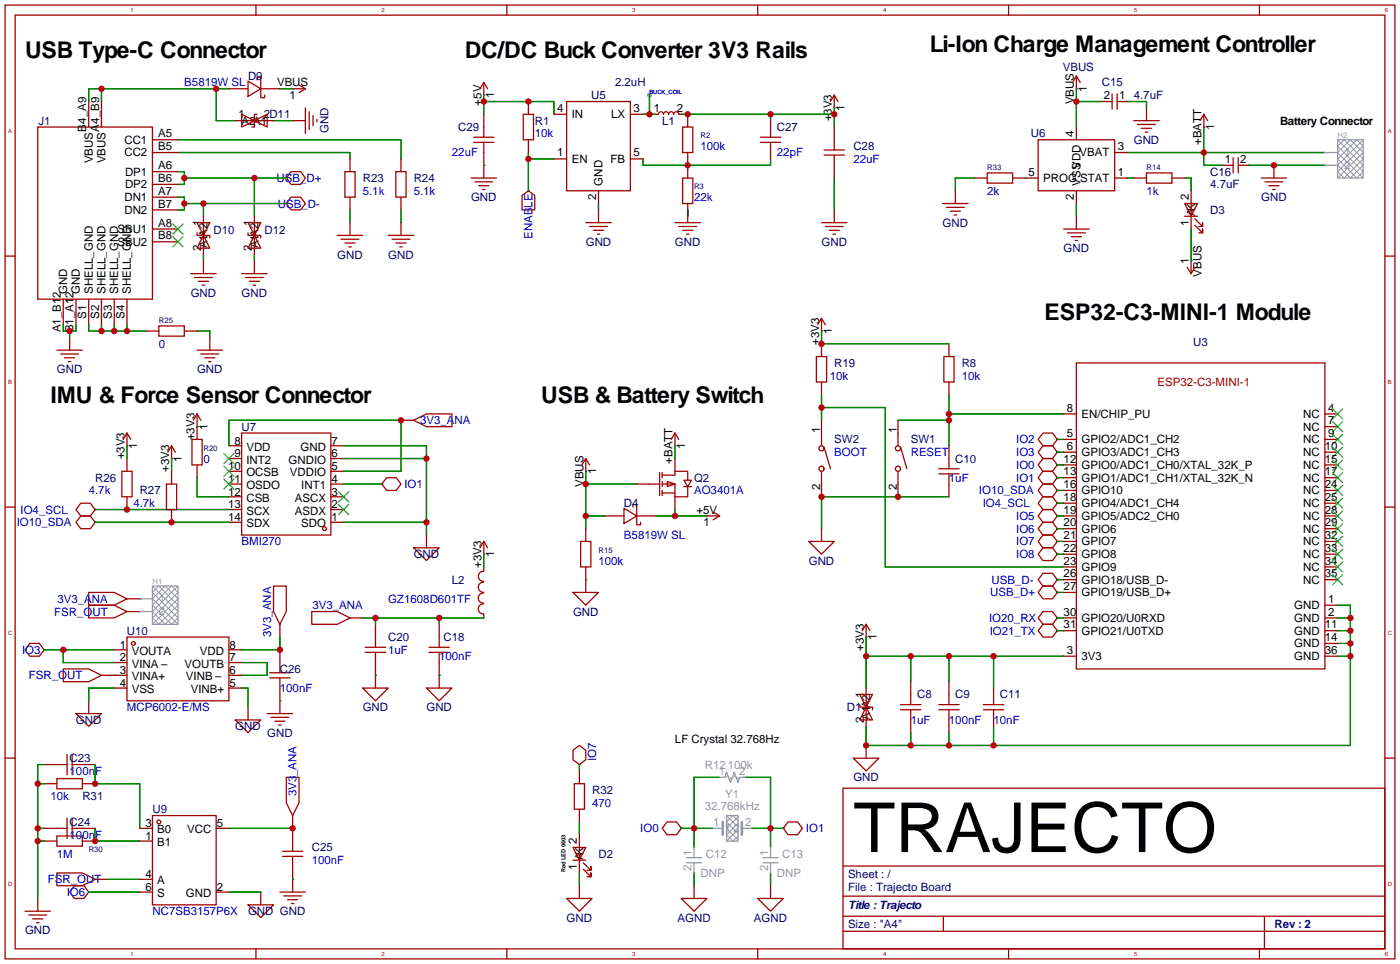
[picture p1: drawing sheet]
<svg xmlns="http://www.w3.org/2000/svg" width="279mm" height="192mm" viewBox="0 0 279 192" stroke-linecap="round" stroke-linejoin="round" font-family="sans-serif">
<circle cx="129.4" cy="19" r=".51" fill="#999"/>
<g fill="none" stroke="#a10000" stroke-width=".25">
<path d="M1 1h277v190h-277zM3 3h273v186h-273zM45.6 17.7h3.8M49.4 16.2l2.6 1.5-2.6 1.5zM51 1v2M51.2 15.9v-.5h.8v4.1h.7v-.5M52 17.7h3.8M58.3 17.7h.1M58.3 17.7h2.6M59.6 16.9l1.3 .8M60.9 17.7l-1.3 .7M96.4 19h.1"/>
<path d="M96.4 16.4l-.7 1.3M96.4 16.4l.8 1.3M96.4 16.4v2.6M101 1v2M151 1v2M166.3 19l-.8 1.2M166.3 19l.7 1.2M166.3 19v2.5M201 1v2M214.5 17.7h.1M214.5 15.1l-.7 1.3M214.5 15.1l.8 1.3"/>
<path d="M214.5 15.1v2.6M221.6 18.7v3M222.7 18.7v3M251 1v2M7.5 25.3h22.9v34.3h-22.9zM17.7 20.2v5.1M20.2 20.2v5.1M30.4 27.8h5.1M30.4 30.4h5.1M30.4 34.2h5.1M30.4 36.7h5.1M30.4 39.3h5.1"/>
<path d="M46.9 24h7.6M48.2 22.8v2.5l5-2.5v2.5zM51.2 22.8h-.5v2.5h-.5M57.1 35.5h.1M58 39.3h1.9l1 1.2-1 1.3h-1.9l-.9-1.3zM58 34.2h1.9l1 1.3-1 1.2h-1.9l-.9-1.2zM58.3 24h2.6M60.9 21.5v5.1M61.6 22.3v3.5M62.4 23v2.1M63.2 23.8v.5M68.7 34.2h2.1v5.1h-2.1z"/>
<path d="M69.8 31.7v2.5M69.8 39.3v2.5M78.9 34.2h2v5.1h-2zM79.9 31.7v2.5M79.9 39.3v2.5M93.9 35.5h5.1M94.4 28.4h4.1M94.4 27.3h4.1M94.6 36.2h3.6M95.4 37h2M96.2 37.8h.5M96.4 22.8v4.5"/>
<path d="M96.4 28.4v7.1M104 39l1.3-1 1.3 1v2.8h-2.6zM104.3 22.8h2v5h-2zM105.3 38h.1M105.3 20.2v2.6M105.3 27.8v2.6M110.4 22.8h2.5M110.4 31.7h2.5M112.9 20.2h12.7v17.8h-12.7zM119.3 38v2.5M125.6 22.8h2.6M125.6 31.7h2.6"/>
<path d="M130.7 22.8h.5a.51 .51 0 0 1 .5-.5 .51 .51 0 0 1 .5 .5 .51 .51 0 0 1 .5-.5 .51 .51 0 0 1 .6 .5 .51 .51 0 0 1 .5-.5 .51 .51 0 0 1 .5 .5 .51 .51 0 0 1 .5-.5 .51 .51 0 0 1 .5 .5h.5M136 35.5h2.1v5h-2.1zM136 25.3h2.1v5.1h-2.1zM137.1 22.8v2.5M137.1 30.4v5.1M151.5 28.4h4.1M151.5 27.3h4.1M153.6 24v3.3M153.6 28.4v3.3M164.2 30.9h4.1M164.2 29.9h4.1M166.3 21.5h.1"/>
<path d="M166.3 25.3v4.6M166.3 30.9v4.6M190.4 38v2.5M194.2 35.5h2.6M196.8 34.4h5v2.1h-5zM201.8 35.5h5.1M206.9 27.8h15.3v10.2h-15.3zM214.5 25.3v2.5M214.5 38v2.5M219.6 20.2h2M222.2 35.5h2.5M222.2 30.4h2.5"/>
<path d="M222.7 20.2h2M226 35.5h2.5M226 24h5M226.7 24.8h3.6M227.5 25.6h2M228.3 26.3h.5M228.5 34.4h5.1v2.1h-5.1zM228.5 21.5v2.5M233.6 35.5h2.5M237.4 38v7.6M239.9 25.3h.1M239.9 22.8l-.7 1.2"/>
<path d="M239.9 22.8l.8 1.2M239.9 22.8v2.5M243.7 32.9h2.1M245.8 31.4v3M246.8 32.9h2M246.8 31.4v3M251.4 35.5h5M252.1 36.2h3.6M252.9 37h2M253.7 37.8h.5M253.9 32.9v2.6M1 51h2"/>
<path d="M12.6 59.6v5.1M15.1 59.6v5.1M17.7 59.6v5.1M20.2 59.6v5.1M22.8 59.6v5.1M25.3 59.6v5.1M30.4 45.6h5.1M30.4 41.8h5.1M30.4 48.2h5.1M38 54.5h5.1M38.8 55.3h3.5M39.3 44.4l2.5 5h-2.5l2.5-5z"/>
<path d="M39.3 46.4v.5h2.5v.5M39.5 56h2.1M40.3 56.8h.5M40.5 43.1v7.6M40.5 52v2.5M48.2 54.5h5M48.9 55.3h3.6M49.4 44.4l2.6 5h-2.6l2.6-5zM49.4 46.4v.5h2.6v.5M49.7 56h2M50.5 56.8h.5M50.7 43.1v7.6"/>
<path d="M50.7 52v2.5M57.1 40.5h.1M67.2 46.9h5.1M68 47.7h3.5M68.7 48.4h2.1M69.5 49.2h.5M69.8 44.4v2.5M77.4 46.9h5.1M78.1 47.7h3.6M78.9 48.4h2M79.7 49.2h.5M79.9 44.4v2.5"/>
<path d="M116.7 44.4h5.1M117.5 45.1h3.6M118.3 45.9h2M119 46.6h.5M119.3 41.8v2.6M134.5 44.4h5.1M135.3 45.1h3.5M136.1 45.9h2M136.8 46.6h.5M137.1 40.5v3.9M163.7 44.4h5.1M164.5 45.1h3.6"/>
<path d="M165.3 45.9h2M166 46.6h.5M166.3 41.8v2.6M187.9 40.5h5M188.6 41.3h3.6M189.4 42.1h2M190.2 42.8h.5M212 45.6h5.1M212.8 46.4h3.5M213.5 47.1h2.1M214.3 47.9h.5M214.5 43.1v2.5"/>
<path d="M236.1 40.5h2.6l-1.3 2.6zM236.1 43.1h2.6M236.6 53.2l.8 1.3M237.4 52h.1M237.4 52v2.5M238.2 44.9l1.5 1.5v-.8v.8h-.8M238.2 43.6l1.5 1.5v-.7v.7h-.8M238.2 53.2l-.8 1.3M276 51h2M11.3 69.8h5.1M12.1 70.5h3.6M12.9 71.3h2"/>
<path d="M13.6 72h.5M13.9 67.2v2.6M29.1 65.9h2.6M31.7 64.9h5v2.1h-5zM36.7 65.9h2.6M39.3 69.8h5.1M40 70.5h3.6M40.8 71.3h2M41.6 72h.5M41.8 67.2v2.6M162.7 71h2.1v5.1h-2.1zM163.7 65.9h.1"/>
<path d="M163.7 63.4l-.7 1.3M163.7 63.4l.8 1.3M163.7 63.4v2.5M163.7 68.5v2.5M163.7 76.1v2.5M188.1 71h2.1v5.1h-2.1zM189.1 68.5v2.5M189.1 76.1v2.5M214.5 72.3h49.6v61h-49.6zM24.3 93.9h2v5.1h-2zM25.3 88.8h.1M25.3 86.3l-.8 1.2"/>
<path d="M25.3 86.3l.8 1.2M25.3 86.3v2.5M25.3 91.3v2.6M25.3 99v2.5M33.2 96.4h2v5.1h-2zM34.2 91.3h.1M34.2 88.8l-.8 1.3M34.2 88.8l.8 1.3M34.2 88.8v2.5M34.2 93.9v2.5M38.3 87.5h2v5.1h-2zM39.3 85h.1"/>
<path d="M39.3 82.5l-.8 1.2M39.3 82.5l.7 1.2M39.3 82.5v5M39.3 92.6v2.6M45.6 99h2.6M45.6 96.4h2.6M45.6 93.9h2.6M45.6 91.3h2.6M45.6 88.8h2.6M48.2 86.3h17.7v20.3h-17.7zM65.9 99h2.6M65.9 96.4h2.6"/>
<path d="M65.9 93.9h2.6M65.9 91.3h2.6M65.9 88.8h2.6M76.1 96.4h.1M77.1 95.2h1.9l.9 1.2-.9 1.3h-1.9l-1-1.3zM79.9 83.7h2.6M82.5 83.7l2.5-1.2h5.1v2.5h-5.1zM116.7 93.9h.1M116.7 91.3l-.7 1.3M116.7 91.3l.8 1.3M116.7 91.3v2.6M126.9 96.4h4.6"/>
<path d="M131.5 94.1v4.6M132 94.6h2.5v-.7h2.6v1.8M132 96.4h2.5v2.6M132 98.2h2.5M132 94.1v1.1M132 95.9v1M132 97.7v1M133 95.9l1.5 .5-1.5 .5zM134.5 88.8h.1M134.5 86.3l-.7 1.2M134.5 86.3l.8 1.2M134.5 86.3v2.5"/>
<path d="M134.5 91.3v2.6M134.5 99v2.5M136.3 95.7h1.5l-.7 1.2zM136.3 96.9h1.5M137.1 96.9v2.1h-2.6M163.7 83.7v5.1M163.7 93.9v5.1M164.2 89.1l1.3 4.3M179 83.7v5.1M179 93.9v5.1M179.5 89.1l1.3 4.3M187.1 94.4h4.1"/>
<path d="M187.1 93.4h4.1M189.1 88.8v4.6M189.1 94.4v4.6M207.9 99h1.9l.9 1.2-.9 1.3h-1.9l-1-1.3zM207.9 86.3h1.9l.9 1.2-.9 1.3h-1.9l-1-1.3zM207.9 91.3h1.9l.9 1.3-.9 1.3h-1.9l-1-1.3zM207.9 88.8h1.9l.9 1.3-.9 1.2h-1.9l-1-1.2zM207.9 96.4h1.9l.9 1.3-.9 1.3h-1.9l-1-1.3zM207.9 93.9h1.9l.9 1.3-.9 1.2h-1.9l-1-1.2zM210.7 87.5h.1M210.7 92.6h.1M210.7 90.1h.1"/>
<path d="M210.7 97.7h.1M210.7 95.2h.1M212 82.5h2.5M212 87.5h2.5M212 90.1h2.5M212 92.6h2.5M212 95.2h2.5M212 97.7h2.5M264.1 82.5h2.5M264.1 87.5h2.5M264.1 90.1h2.5M264.1 92.6h2.5"/>
<path d="M264.1 95.2h2.5M264.1 97.7h2.5M264.1 85h2.5M1 101h2M16.1 102.8h1.9l1 1.2-1 1.3h-1.9l-1-1.3zM16.1 100.2h1.9l1 1.3-1 1.3h-1.9l-1-1.3zM17.7 118h5.1l2.5 1.3-2.5 1.3h-5.1zM19 104h.1M19 101.5h.1M25.3 119.3h2.5M34.2 101.5v2.5M45.6 104h2.6"/>
<path d="M45.6 101.5h2.6M54.5 116.7h2.6v5.1l-1.3 2.6-1.3-2.6zM65.9 104h2.6M65.9 101.5h2.6M82.5 109.1h5l-2.5 2.6zM85 106.6v2.5M96.4 118.1a1.01 1.01 0 0 0-1.1 1 1.01 1.01 0 0 0 1.1 1M96.4 116a1.01 1.01 0 0 0-1.1 1 1.01 1.01 0 0 0 1.1 1M96.4 113.8a1.01 1.01 0 0 0-1.1 1 1.01 1.01 0 0 0 1.1 1M96.4 110.4h.1M96.4 107.9v2.5M96.4 112.9v.8"/>
<path d="M96.4 107.9l-.7 1.2M96.4 107.9l.8 1.2M114.2 118h5.1l-2.6 2.6zM115.7 107.9h2.1v5h-2.1zM116.7 105.3v2.6M116.7 112.9v5.1M120.6 102.8h3.8M124.4 101.3l2.5 1.5-2.5 1.5zM126.1 101v-.5h.8v4.1h.8v-.6M126.9 102.8h3.8M140.9 102.8h.1M140.9 102.8h2.5"/>
<path d="M142.1 102l1.3 .8M143.4 102.8l-1.3 .7M161.2 107.9h5.1l-2.6 2.5zM163.7 105.3v2.6M207.9 109.1h1.9l.9 1.3-.9 1.3h-1.9l-1-1.3zM207.9 114.2h1.9l.9 1.3-.9 1.2h-1.9l-1-1.2zM207.9 101.5h1.9l.9 1.3-.9 1.2h-1.9l-1-1.2zM207.9 106.6h1.9l.9 1.3-.9 1.2h-1.9l-1-1.2zM207.9 104h1.9l.9 1.3-.9 1.3h-1.9l-1-1.3zM207.9 116.7h1.9l.9 1.3-.9 1.3h-1.9l-1-1.3zM210.7 110.4h.1M210.7 115.5h.1"/>
<path d="M210.7 102.8h.1M210.7 107.9h.1M210.7 105.3h.1M210.7 118h.1M210.7 100.2h.1M212 102.8h2.5M212 100.2h2.5M212 105.3h2.5M212 107.9h2.5M212 110.4h2.5M212 112.9h2.5M212 115.5h2.5"/>
<path d="M212 118h2.5M264.1 102.8h2.5M264.1 100.2h2.5M264.1 105.3h2.5M264.1 107.9h2.5M264.1 110.4h2.5M264.1 112.9h2.5M264.1 115.5h2.5M276 101h2M5.9 128.2h1.9l1 1.2-1 1.3h-1.9l-.9-1.3zM8.8 129.4h.1M12.6 133.3h5.1l2.5 1.2-2.5 1.3h-5.1z"/>
<path d="M17.7 120.6h5.1l2.5 1.2-2.5 1.3h-5.1zM17.7 139.6v2.5M20.2 134.5h5.1M22.8 129.4h2.5M22.8 132h2.5M22.8 137.1h2.5M25.3 126.9h20.3v12.7h-20.3zM25.3 121.8h2.5M45.6 134.5h2.6M45.6 129.4h2.6M45.6 132h2.6M45.6 137.1h2.6"/>
<path d="M53.8 135h4M53.8 134h4M55.8 124.4v2.5M55.8 129.4v4.6M55.8 135v7.1M62.1 121.8h5.1l2.6 1.3-2.6 1.3h-5.1zM69.8 123.1h2.5M72.3 137.1h5.1l-2.6 2.5zM72.8 128.9h4.1M72.8 130h4.1M74.8 124.4v4.5M74.8 130v7.1"/>
<path d="M85 137.1h5.1l-2.6 2.5zM85.5 128.9h4.1M85.5 130h4.1M87.5 124.4v4.5M87.5 130v7.1M96.4 120.3a1.01 1.01 0 0 0-1.1 1 1.01 1.01 0 0 0 1.1 1v.8M171.4 138.3l2.5 5.1h-2.5l2.5-5.1zM172.6 126.9h.1M172.6 124.4l-.7 1.2M172.6 124.4l.8 1.2M172.6 124.4v2.5M172.6 137.1v7.6"/>
<path d="M181.5 135.8v4.6M189.1 135.8v4.6M198 137.1v3.3M207.9 121.8h1.9l.9 1.3-.9 1.3h-1.9l-1-1.3zM207.9 124.4h1.9l.9 1.2-.9 1.3h-1.9l-1-1.3zM210.7 123.1h.1M210.7 125.6h.1M212 123.1h2.5M212 125.6h2.5M212 130.7h2.5M264.1 123.1h2.5M264.1 125.6h2.5"/>
<path d="M264.1 130.7h2.5M264.1 120.6h2.5M264.1 128.2h2.5M1 151h2M8.8 152.3h4.6M8.8 156.1h2.5M11.3 155.1h5.1v2h-5.1zM13.4 150.3v4M14.4 152.3h4.6M14.4 150.3v4M15.1 142.1h5.1l-2.5 2.6zM16.4 156.1h2.6"/>
<path d="M46.9 143.4h5.1l-2.6 2.6zM49.4 140.9v2.5M53.2 142.1h5.1M54 142.9h3.6M54.8 143.7h2M55.5 144.4h.5M57.1 154.8h2.5v5.1l-1.3 2.6-1.2-2.6zM114.2 149.4l1.3-.9 1.2 .9v2l-1.2 .9-1.3-.9zM114.5 156.1h2v5.1h-2zM115.5 152.3h.1M115.5 153.6v2.5M168 157h108v32h-108z"/>
<path d="M170.1 151h5.1l-2.6 2.6zM171.4 140.4v.5h2.5v.5M172.6 148.5v2.5M179.5 140.4h4M179.5 141.4h4M181.5 141.4v4.6M187.1 140.4h4.1M187.1 141.4h4.1M189.1 141.4v4.6M196 140.4h4.1M196 141.4h4.1M198 141.4v3.3"/>
<path d="M276 151h2M7.5 179v2.5M8.8 167.5h2.5M8.8 165h4.6M11.3 166.5h5.1v2.1h-5.1zM11.3 173.9h5.1l2.6 1.3-2.6 1.2h-5.1zM13.4 163v4M14.4 163v4M14.4 165h4.6M14.8 176.4h1.9l1 1.3-1 1.3h-1.9l-.9-1.3zM16.4 167.5h2.6M17.7 177.7h.1"/>
<path d="M19 175.2h2.5M27.8 167.5h2.6M27.8 175.2h2.6M27.8 165h2.6M27.8 177.7h2.6M30.4 162.5h12.7v17.7h-12.7zM43.1 165h2.5M43.1 177.7h2.5M52 177.7v2.5M55.8 177.7h5.1M56.3 170.6h4.1M56.3 169.6h4.1"/>
<path d="M56.5 178.5h3.6M57.3 179.2h2M58.1 180h.5M58.3 162.5v7.1M58.3 170.6v7.1M112.9 179h5.1l-2.5 2.5zM114.2 168.8h2.5l-1.2 2.6zM114.2 171.4h2.5M115.5 161.2v2.5M115.5 166.3v7.6M115.5 176.4v2.6M116.2 173.1l1.6 1.6v-.8v.8h-.8"/>
<path d="M116.2 171.9l1.6 1.5v-.8v.8h-.8M132.9 163.7h1.9l1 1.3-1 1.3h-1.9l-.9-1.3zM135.8 165h.1M135.8 179h5.1l-2.6 2.5zM138.3 176.4v2.6M151 179h5.1l-2.5 2.5zM153.6 176.4v2.6M156.1 165h.1M157.1 163.7h1.9l.9 1.3-.9 1.3h-1.9l-1-1.3zM168 178.5h108M168 172.5h108M5 181.5h5.1"/>
<path d="M5.7 182.3h3.6M6.5 183h2M7.3 183.8h.5M49.4 180.2h5.1l-2.5 2.6zM51 189v2M101 189v2M151 189v2M168 185.5h108M168 182.5h108M188 182.5v3M201 189v2M251 189v2"/>
<path d="M252 182.5v6.5"/>
<circle cx="163.7" cy="93.4" r=".51"/>
<circle cx="163.7" cy="89.3" r=".51"/>
<circle cx="179" cy="93.4" r=".51"/>
<circle cx="179" cy="89.3" r=".51"/>
<circle cx="64.7" cy="105.3" r=".38"/>
<circle cx="26.6" cy="128.2" r=".38"/>
<circle cx="31.7" cy="163.7" r=".38"/>
</g>
<g fill="none" stroke="#008700" stroke-width=".25">
<path d="M20.2 17.7v2.5M43.1 17.7v6.3h3.8M45.6 17.7h-27.9v2.5M55.8 17.7h2.5M96.4 19v3.8M129.4 19v3.8M214.5 17.7v7.6M35.5 30.4h34.3v1.3M35.5 27.8h44.4v3.9M35.5 34.2h1.2v2.5h-1.2M35.5 39.3h1.2v2.5h-1.2M36.7 35.5h20.4"/>
<path d="M50.7 35.5v7.6M54.5 24h3.8M96.4 32.9h.1M96.4 20.2h14v2.6M105.3 31.7h5.1M105.3 30.4v7.6M128.2 22.8h2.5M128.2 31.7v1.2h25.4v-1.2M135.8 22.8h30.5M153.6 22.8v1.2M166.3 21.5v3.8M166.3 35.5v6.3"/>
<path d="M194.2 35.5h-3.8v2.5M204.4 35.5h.1M214.5 20.2h5.1M224.7 20.2h3.8v1.3M224.7 35.5h1.3M224.7 30.4h39.4M236.1 35.5h1.3v2.5M239.9 25.3v7.6h3.8M248.8 32.9h15.3M36.7 40.5h20.4M40.5 40.5v2.6M40.5 50.7v1.3"/>
<path d="M50.7 50.7v1.3M69.8 41.8v2.6M79.9 41.8v2.6M119.3 40.5v1.3M137.1 41.8v1.3M214.5 40.5v2.6M237.4 45.6v6.4M12.6 64.7v1.2h2.5v-1.2M13.9 65.9v1.3M17.7 64.7v1.2h11.4M20.2 64.7v1.2M22.8 64.7v1.2"/>
<path d="M25.3 64.7v1.2M39.3 65.9h2.5v1.3M163.7 65.9v2.6h25.4M163.7 78.6v5.1M189.1 78.6v10.2M25.3 88.8v2.5M34.2 91.3v2.6M39.3 85h.1M39.3 95.2v3.8h6.3M45.6 88.8v-5.1h34.3v10.2h-11.4M68.5 96.4h7.6M68.5 88.8h16.5v17.8"/>
<path d="M68.5 91.3h16.5M116.7 93.9v11.4M116.7 96.4h10.2M134.5 88.8v2.5M163.7 81.2h12.7v31.7h35.6M179 83.7h10.1M189.1 82.5h22.9M189.1 99h-25.4v6.3M210.7 92.6h1.3M210.7 95.2h1.3M210.7 90.1h1.3M210.7 97.7h1.3"/>
<path d="M210.7 87.5h1.3M19 104h26.6M19 101.5h26.6M27.8 119.3h.1M68.5 104h16.5M96.4 110.4v2.5M116.7 115.5h.1M116.7 102.8h3.9M130.7 102.8h10.2M134.5 101.5v1.3M210.7 102.8h1.3M210.7 100.2h1.3"/>
<path d="M210.7 118h1.3M210.7 110.4h1.3M210.7 115.5h1.3M210.7 107.9h1.3M210.7 105.3h1.3M8.8 129.4h14M12.6 129.4v2.6h10.2M22.8 134.5h.1M22.8 137.1h-5.1v2.5M27.8 121.8h.1M48.2 132h5v2.5h-5M48.2 137.1h1.2v3.8"/>
<path d="M55.8 139.6h.1M55.8 126.9v2.5h-7.6M72.3 123.1h24.1M74.8 134.5h.1M74.8 123.1v1.3M87.5 134.5h.1M87.5 123.1v1.3M172.6 130.7h39.4M172.6 126.9v10.2M181.5 130.7v5.1M189.1 130.7v5.1M198 130.7v6.4"/>
<path d="M210.7 125.6h1.3M210.7 123.1h1.3M266.6 125.6h2.5M266.6 120.6h2.5v27.9h-96.5v-3.8M266.6 123.1h2.5M266.6 128.2h2.5M266.6 130.7h2.5M7.5 156.1h1.3M8.8 152.3h-1.3v26.7M19 152.3v3.8h8.8v8.9M115.5 152.3v1.3M143.4 154.8h-5.1v14"/>
<path d="M148.5 154.8h5.1v14M181.5 146v2.5M189.1 146v2.5M198 144.7v3.8M7.5 165h1.3M7.5 167.5h1.3M17.7 177.7h10.1M19 165v2.5h8.8M21.5 175.2h6.3M45.6 165h12.7M45.6 177.7h6.4M58.3 175.2h.1"/>
<path d="M115.5 163.7v2.6M115.5 173.9v2.5M135.8 165h6.3M138.3 173.9v2.5M149.8 165h6.3M153.6 173.9v2.5"/>
</g>
<g fill="none" stroke="#3c3" stroke-width=".25">
<path d="M34.5 44.6l2 2M34.5 47.1l2 2.1M36.5 44.6l-2 2M36.5 47.1l-2 2.1M44.6 90.3l2 2.1M44.6 92.9l2 2M44.6 95.4l2 2M46.6 90.3l-2 2.1M46.6 92.9l-2 2M46.6 95.4l-2 2M67.5 97.9l2 2.1M69.5 97.9l-2 2.1"/>
<path d="M265.6 81.4l2 2.1M265.6 84l2 2M265.6 86.5l2 2.1M265.6 89.1l2 2M265.6 91.6l2 2M265.6 94.1l2 2.1M265.6 96.7l2 2M265.6 99.2l2 2.1M267.6 81.4l-2 2.1M267.6 84l-2 2M267.6 86.5l-2 2.1M267.6 89.1l-2 2"/>
<path d="M267.6 91.6l-2 2M267.6 94.1l-2 2.1M267.6 96.7l-2 2M267.6 99.2l-2 2.1M67.5 100.5l2 2M69.5 100.5l-2 2M265.6 101.8l2 2M265.6 104.3l2 2M265.6 106.8l2 2.1M265.6 109.4l2 2M265.6 111.9l2 2.1M265.6 114.5l2 2"/>
<path d="M267.6 101.8l-2 2M267.6 104.3l-2 2M267.6 106.8l-2 2.1M267.6 109.4l-2 2M267.6 111.9l-2 2.1M267.6 114.5l-2 2"/>
</g>
<g fill="none" stroke="#999" stroke-width=".2">
<path d="M266.6 35.5l5.1-5.1-2.6-2.6-2.5 2.6 5.1 5.1M266.6 27.8l5.1 5.1-2.6 2.6-2.5-2.6 5.1-5.1M267.9 27.8l-1.3 1.3 5.1 5.1-1.3 1.3-3.8-3.8 3.8-3.9 1.3 1.3-5.1 5.1 1.3 1.3 3.8-3.8zM30.4 118l5.1 5.1-1.3 1.3-3.8-3.8 3.8-3.9 1.3 1.3-5.1 5.1 1.3 1.3 3.8-3.8-3.8-3.9zM30.4 116.7l5.1 5.1-2.6 2.6-2.5-2.6 5.1-5.1M30.4 124.4l5.1-5.1-2.6-2.6-2.5 2.6 5.1 5.1M144.8 153.9l.1 .1M145.1 154.5l-.4 .3M145.4 154.8l.4 .4M145.7 155.7l-.2 .1M146.3 153.9l.1 .1M146.6 154.5l-.4 .3"/>
<path d="M147 154.8l.3 .4M147.2 155.7l-.1 .1M144.8 162.5l2.3 2.3M147.1 163.5l-1-1-1.3 1.2 2.3 2.3M147.1 162.7l-2.3 2.3 2.3 2.3M147.1 164l-2.3 2.3 1.3 1.2 1-1M147.1 165.3l-2.3 2.2"/>
</g>
<g fill="none" stroke="#999" stroke-width=".25">
<path d="M264.1 30.4h2.5M264.1 32.9h2.5M266.6 27.8h5.1v7.7h-5.1zM27.8 119.3h2.6M30.4 116.7h5.1v7.7h-5.1zM27.8 121.8h2.6M143.4 154.8h1l.4-1 .8 2.1 .7-2.1 .8 2.1 .4-1.1h1M136.8 170.8h3.1M136.8 171.9h3.1M138.3 168.8v2M138.3 171.9v2M142.1 165h2"/>
<path d="M144.8 162.5h2.3v5h-2.3zM147.9 165h1.9M152.1 170.8h3M152.1 171.9h3M153.6 168.8v2M153.6 171.9v2"/>
</g>
<path d="M144.1 163.7v2.6M147.9 163.7v2.6" fill="none" stroke="#999" stroke-width=".51"/>
<g fill="#c00">
<circle cx="105.3" cy="20.2" r=".63"/>
<circle cx="96.4" cy="20.2" r=".63"/>
<circle cx="269.1" cy="125.6" r=".63"/>
<circle cx="269.1" cy="123.1" r=".63"/>
<circle cx="269.1" cy="128.2" r=".63"/>
<circle cx="269.1" cy="130.7" r=".63"/>
<circle cx="198" cy="148.5" r=".63"/>
<circle cx="189.1" cy="148.5" r=".63"/>
<circle cx="181.5" cy="148.5" r=".63"/>
<circle cx="172.6" cy="148.5" r=".63"/>
<circle cx="116.7" cy="96.4" r=".63"/>
<circle cx="116.7" cy="102.8" r=".63"/>
<circle cx="138.3" cy="165" r=".63"/>
<circle cx="166.3" cy="22.8" r=".63"/>
<circle cx="153.6" cy="22.8" r=".63"/>
<circle cx="137.1" cy="22.8" r=".63"/>
<circle cx="105.3" cy="31.7" r=".63"/>
<circle cx="189.1" cy="130.7" r=".63"/>
<circle cx="198" cy="130.7" r=".63"/>
<circle cx="181.5" cy="130.7" r=".63"/>
<circle cx="172.6" cy="130.7" r=".63"/>
<circle cx="214.5" cy="20.2" r=".63"/>
<circle cx="134.5" cy="102.8" r=".63"/>
<circle cx="129.4" cy="22.8" r=".63"/>
<circle cx="137.1" cy="32.9" r=".63"/>
<circle cx="153.6" cy="165" r=".63"/>
<circle cx="189.1" cy="83.7" r=".63"/>
<circle cx="189.1" cy="82.5" r=".63"/>
<circle cx="85" cy="91.3" r=".63"/>
<circle cx="85" cy="104" r=".63"/>
<circle cx="34.2" cy="104" r=".63"/>
<circle cx="25.3" cy="101.5" r=".63"/>
<circle cx="163.7" cy="68.5" r=".63"/>
<circle cx="163.7" cy="81.2" r=".63"/>
<circle cx="163.7" cy="99" r=".63"/>
<circle cx="179" cy="99" r=".63"/>
<circle cx="253.9" cy="32.9" r=".63"/>
<circle cx="239.9" cy="30.4" r=".63"/>
<circle cx="20.2" cy="17.7" r=".63"/>
<circle cx="43.1" cy="17.7" r=".63"/>
<circle cx="20.2" cy="65.9" r=".63"/>
<circle cx="22.8" cy="65.9" r=".63"/>
<circle cx="25.3" cy="65.9" r=".63"/>
<circle cx="40.5" cy="40.5" r=".63"/>
<circle cx="36.7" cy="40.5" r=".63"/>
<circle cx="36.7" cy="35.5" r=".63"/>
<circle cx="50.7" cy="35.5" r=".63"/>
<circle cx="13.9" cy="65.9" r=".63"/>
<circle cx="19" cy="156.1" r=".63"/>
<circle cx="7.5" cy="167.5" r=".63"/>
<circle cx="7.5" cy="165" r=".63"/>
<circle cx="7.5" cy="156.1" r=".63"/>
<circle cx="12.6" cy="129.4" r=".63"/>
<circle cx="87.5" cy="123.1" r=".63"/>
<circle cx="74.8" cy="123.1" r=".63"/>
<circle cx="79.9" cy="83.7" r=".63"/>
<circle cx="58.3" cy="165" r=".63"/>
<circle cx="55.8" cy="129.4" r=".63"/>
<circle cx="19" cy="167.5" r=".63"/>
</g>
<text font-size="13.7" x="170.1" y="169.7">TRAJECTO</text>
<g font-size="4.6">
<text x="5" y="11.6">USB Type-C Connector</text>
<text x="92.6" y="11.6">DC/DC Buck Converter 3V3 Rails</text>
<text x="185.3" y="10.4">Li-Ion Charge Management Controller</text>
<text x="208.2" y="63.7">ESP32-C3-MINI-1 Module</text>
<text x="10.1" y="80.2">IMU &amp; Force Sensor Connector</text>
<text x="107.9" y="80.2">USB &amp; Battery Switch</text>
</g>
<g font-size="2.3" fill="#00f">
<text x="36.7" y="17.2">B5819W SL</text>
<text x="106.6" y="27.4">10k</text>
<text x="139.6" y="29.9">100k</text>
<text x="90.1" y="31.2">22uF</text>
<text x="154.8" y="31.2">22pF</text>
<text x="170.1" y="32.4">22uF</text>
<text x="55.1" y="36.3">USB_D+</text>
<text x="55.4" y="41.3">USB_D-</text>
<text x="72.3" y="38.8">5.1k</text>
<text x="82.5" y="38.8">5.1k</text>
<text x="138.3" y="40.1">22k</text>
<text x="196.8" y="38.8">2k</text>
<text x="228.5" y="38.8">1k</text>
<text x="106.1" y="47.6" transform="rotate(-90 106.1 47.6)">ENABLE</text>
<text x="31.7" y="69.3">0</text>
<text x="165.4" y="75.6">10k</text>
<text x="191.7" y="75.6">10k</text>
<text x="83.7" y="84.5">3V3_ANA</text>
<text x="202.5" y="88.3">IO2</text>
<text x="40.5" y="92.1">0</text>
<text x="166.3" y="90.9">BOOT</text>
<text x="181.5" y="90.9">RESET</text>
<text x="189.1" y="95.9">1uF</text>
<text x="202.5" y="93.4">IO0</text>
<text x="202.5" y="90.9">IO3</text>
<text x="202.5" y="95.9">IO1</text>
<text x="17.7" y="98.5">4.7k</text>
<text x="26.6" y="101">4.7k</text>
<text x="80.6" y="97.2">IO1</text>
<text x="138.3" y="98.5">AO3401A</text>
<text x="195.1" y="98.5">IO10_SDA</text>
<text x="195.9" y="101">IO4_SCL</text>
<text x="3.3" y="104.8">IO10_SDA</text>
<text x="4.1" y="102.3">IO4_SCL</text>
<text x="124.4" y="107.4">B5819W SL</text>
<text x="202.5" y="103.6">IO5</text>
<text x="202.5" y="106.1">IO6</text>
<text x="48.2" y="108.6">BMI270</text>
<text x="119.3" y="112.5">100k</text>
<text x="202.5" y="111.2">IO8</text>
<text x="202.5" y="108.6">IO7</text>
<text x="197.4" y="118.8">USB_D+</text>
<text x="197.6" y="116.3">USB_D-</text>
<text x="10.8" y="122.6">FSR_OUT</text>
<text x="11.5" y="120.1">3V3_ANA</text>
<text x="62.3" y="121.3">3V3_ANA</text>
<text x="77.4" y="120.1">GZ1608D601TF</text>
<text x="197.1" y="123.9">IO20_RX</text>
<text x="4.4" y="130.2">IO3</text>
<text x="54" y="126.9" transform="rotate(-90 54 126.9)">3V3_ANA</text>
<text x="77.4" y="130.2">1uF</text>
<text x="87.5" y="131.5">100nF</text>
<text x="197.3" y="126.4">IO21_TX</text>
<text x="5.7" y="135.3">FSR_OUT</text>
<text x="55.8" y="137.9">100nF</text>
<text x="25.3" y="141.7">MCP6002-E/MS</text>
<text x="181.5" y="144.2">1uF</text>
<text x="189.1" y="144.2">100nF</text>
<text x="198" y="144.2">10nF</text>
<text x="13.9" y="154.4">100nF</text>
<text x="118.8" y="151.6" transform="rotate(-90 118.8 151.6)">IO7</text>
<text x="10.1" y="159.4">10k</text>
<text x="59.1" y="158.7" transform="rotate(-90 59.1 158.7)">3V3_ANA</text>
<text x="118" y="160.7">470</text>
<text x="13.9" y="167.1">100nF</text>
<text x="127.6" y="165.8">IO0</text>
<text x="160.6" y="165.8">IO1</text>
<text x="11.3" y="170.9">1M</text>
<text x="62.1" y="172.1">100nF</text>
<text x="9.5" y="176">FSR_OUT</text>
<text x="13.3" y="178.5">IO6</text>
<text x="30.4" y="182.3">NC7SB3157P6X</text>
</g>
<g font-size="2.3" fill="#000080">
<text x="49.4" y="15.9">D9</text>
<text x="122.6" y="17.2">2.2uH</text>
<text x="211.8" y="14.1">VBUS</text>
<text x="219.6" y="17.2">C15</text>
<text x="53.7" y="23.6">D11</text>
<text x="117.8" y="19.7">U5</text>
<text x="226" y="19.7">4.7uF</text>
<text x="7.7" y="24.8">J1</text>
<text x="65.5" y="26.6" transform="rotate(-90 65.5 26.6)">GND</text>
<text x="91.3" y="26.1">C29</text>
<text x="106.6" y="24.8">R1</text>
<text x="132" y="24.8">L1</text>
<text x="154.8" y="26.1">C27</text>
<text x="170.1" y="29.9">C28</text>
<text x="205.5" y="27.4">U6</text>
<text x="226" y="28.6">GND</text>
<text x="241.2" y="35">C16</text>
<text x="72.3" y="36.3">R23</text>
<text x="82.5" y="36.3">R24</text>
<text x="93.9" y="40.1">GND</text>
<text x="241.2" y="37.5">4.7uF</text>
<text x="251.4" y="40.1">GND</text>
<text x="42.6" y="46.5">D10</text>
<text x="52.7" y="46.5">D12</text>
<text x="187.9" y="45.1">GND</text>
<text x="241.2" y="42.6">D3</text>
<text x="67.2" y="51.5">GND</text>
<text x="77.4" y="51.5">GND</text>
<text x="116.7" y="49">GND</text>
<text x="134.5" y="49">GND</text>
<text x="163.7" y="49">GND</text>
<text x="212" y="50.2">GND</text>
<text x="38" y="59.1">GND</text>
<text x="48.2" y="59.1">GND</text>
<text x="237.8" y="68.9">U3</text>
<text x="11.3" y="74.4">GND</text>
<text x="39.3" y="74.4">GND</text>
<text x="166.3" y="73.1">R19</text>
<text x="191.7" y="73.1">R8</text>
<text x="48.2" y="85.8">U7</text>
<text x="166.3" y="88.3">SW2</text>
<text x="181.5" y="88.3">SW1</text>
<text x="19" y="95.9">R26</text>
<text x="138.3" y="95.9">Q2</text>
<text x="190.4" y="92.1">C10</text>
<text x="27.8" y="98.5">R27</text>
<text x="124.4" y="101">D4</text>
<text x="82.5" y="111.2">GND</text>
<text x="161.2" y="112.5">GND</text>
<text x="90.1" y="116.3">L2</text>
<text x="114.2" y="122.6">GND</text>
<text x="25.3" y="126.4">U10</text>
<text x="77.4" y="127.7">C20</text>
<text x="88.4" y="127.7">C18</text>
<text x="55.8" y="134">C26</text>
<text x="72.3" y="141.7">GND</text>
<text x="85" y="141.7">GND</text>
<text x="168.8" y="141.7">D1</text>
<text x="182.8" y="139.1">C8</text>
<text x="190.4" y="139.1">C9</text>
<text x="199.3" y="139.1">C11</text>
<text x="15.1" y="144.2">GND</text>
<text x="46.9" y="145.5">GND</text>
<text x="53.2" y="146.7">GND</text>
<text x="13.9" y="151.8">C23</text>
<text x="170.1" y="155.6">GND</text>
<text x="16.4" y="159.4">R31</text>
<text x="30.4" y="162">U9</text>
<text x="118" y="158.2">R32</text>
<text x="13.9" y="164.5">C24</text>
<text x="62.1" y="169.6">C25</text>
<text x="119.3" y="170.9">D2</text>
<text x="169" y="177.5">File : Trajecto Board</text>
<text x="169" y="174.8">Sheet : /</text>
<text x="49.4" y="182.3">GND GND</text>
<text x="112.9" y="183.6">GND</text>
<text x="135" y="183.6">AGND</text>
<text x="150.3" y="183.6">AGND</text>
<text x="169" y="184.9">Size : &quot;A4&quot;</text>
<text x="169" y="181.1">Title : Trajecto</text>
<text x="254" y="184.9">Rev : 2</text>
<text x="5" y="186.1">GND</text>
</g>
<g font-size="2.3">
<text x="55.2" y="17.2">VBUS</text>
<text x="47.5" y="23.6">1</text>
<text x="52.6" y="23.6">2</text>
<text x="57.7" y="19.7">1</text>
<text x="95.9" y="21" transform="rotate(-90 95.9 21)">+5V</text>
<text x="98.5" y="19.6" transform="rotate(-90 98.5 19.6)">1</text>
<text x="111" y="22.3">4</text>
<text x="114" y="23.6">IN</text>
<text x="121.8" y="23.6">LX</text>
<text x="126.3" y="22.3">3</text>
<text x="130.3" y="22.3">1</text>
<text x="134.9" y="22.3">2</text>
<text x="168.3" y="22.1" transform="rotate(-90 168.3 22.1)">1</text>
<text x="214.1" y="20.8" transform="rotate(-90 214.1 20.8)">VBUS</text>
<text x="216.6" y="18.3" transform="rotate(-90 216.6 18.3)">1</text>
<text x="220" y="19.7">2</text>
<text x="223" y="19.7">1</text>
<text x="17.2" y="26.2" transform="rotate(-90 17.2 26.2)">B4_A9</text>
<text x="19.7" y="26.2" transform="rotate(-90 19.7 26.2)">A4_B9</text>
<text x="24.8" y="28.6">CC1</text>
<text x="31.5" y="27.4">A5</text>
<text x="31.5" y="29.9">B5</text>
<text x="48.2" y="24.8">A2A1</text>
<text x="165.8" y="24.2" transform="rotate(-90 165.8 24.2)">+3V3</text>
<text x="214.1" y="27.2" transform="rotate(-90 214.1 27.2)">4</text>
<text x="222.8" y="29.9">3</text>
<text x="239.5" y="28.9" transform="rotate(-90 239.5 28.9)">+BATT</text>
<text x="242" y="25.9" transform="rotate(-90 242 25.9)">1</text>
<text x="255.2" y="24.8">Battery Connector</text>
<text x="18.5" y="32.6" transform="rotate(-90 18.5 32.6)">VBUS</text>
<text x="21" y="32.6" transform="rotate(-90 21 32.6)">VBUS</text>
<text x="24.8" y="31.2">CC2</text>
<text x="24.9" y="35">DP1</text>
<text x="31.5" y="33.7">A6</text>
<text x="111" y="31.2">1</text>
<text x="114" y="32.4">EN</text>
<text x="121.7" y="32.4">FB</text>
<text x="126.3" y="31.2">5</text>
<text x="205" y="35">5</text>
<text x="215.2" y="31.2">VBAT</text>
<text x="215.3" y="33.7" transform="rotate(-90 215.3 33.7)">VDD</text>
<text x="222.8" y="35">1</text>
<text x="244.1" y="32.4">1</text>
<text x="247.2" y="32.4">2</text>
<text x="24.8" y="40.1">DN1</text>
<text x="24.9" y="37.5">DP2</text>
<text x="31.5" y="36.3">B6</text>
<text x="31.5" y="38.8">A7</text>
<text x="31.5" y="41.3">B7</text>
<text x="118.8" y="39.9" transform="rotate(-90 118.8 39.9)">2</text>
<text x="120.1" y="37" transform="rotate(-90 120.1 37)">GND</text>
<text x="207.9" y="36.3">PROG STAT</text>
<text x="214.1" y="39.9" transform="rotate(-90 214.1 39.9)">2</text>
<text x="215.3" y="37" transform="rotate(-90 215.3 37)">VSS</text>
<text x="236.9" y="39.9" transform="rotate(-90 236.9 39.9)">2</text>
<text x="23.4" y="46.4">SBU1</text>
<text x="24.8" y="42.6">DN2</text>
<text x="31.5" y="45.1">A8</text>
<text x="31.5" y="47.7">B8</text>
<text x="40.1" y="45" transform="rotate(-90 40.1 45)">1</text>
<text x="50.2" y="45" transform="rotate(-90 50.2 45)">1</text>
<text x="236.9" y="45" transform="rotate(-90 236.9 45)">1</text>
<text x="238.2" y="43.1" transform="rotate(-90 238.2 43.1)">AK</text>
<text x="23.4" y="49">SBU2</text>
<text x="40.1" y="50.1" transform="rotate(-90 40.1 50.1)">2</text>
<text x="41.3" y="49.4" transform="rotate(-90 41.3 49.4)">A1A2</text>
<text x="50.2" y="50.1" transform="rotate(-90 50.2 50.1)">2</text>
<text x="51.5" y="49.4" transform="rotate(-90 51.5 49.4)">A1A2</text>
<text x="236.9" y="52.6" transform="rotate(-90 236.9 52.6)">1</text>
<text x="13.4" y="58.6" transform="rotate(-90 13.4 58.6)">GND</text>
<text x="15.9" y="58.6" transform="rotate(-90 15.9 58.6)">GND</text>
<text x="18.5" y="58.6" transform="rotate(-90 18.5 58.6)">SHELL_GND</text>
<text x="21" y="58.6" transform="rotate(-90 21 58.6)">SHELL_GND</text>
<text x="23.6" y="58.6" transform="rotate(-90 23.6 58.6)">SHELL_GND</text>
<text x="26.1" y="58.6" transform="rotate(-90 26.1 58.6)">SHELL_GND</text>
<text x="239.5" y="55.1" transform="rotate(-90 239.5 55.1)">VBUS</text>
<text x="17.2" y="63.5" transform="rotate(-90 17.2 63.5)">S1</text>
<text x="19.7" y="63.5" transform="rotate(-90 19.7 63.5)">S2</text>
<text x="22.3" y="63.5" transform="rotate(-90 22.3 63.5)">S3</text>
<text x="24.8" y="63.5" transform="rotate(-90 24.8 63.5)">S4</text>
<text x="12.1" y="66.2" transform="rotate(-90 12.1 66.2)">A1_B12</text>
<text x="14.7" y="66.2" transform="rotate(-90 14.7 66.2)">B1_A12</text>
<text x="163.3" y="68.6" transform="rotate(-90 163.3 68.6)">+3V3</text>
<text x="165.8" y="66.6" transform="rotate(-90 165.8 66.6)">1</text>
<text x="212.6" y="82">8</text>
<text x="215.6" y="83.2">EN/CHIP_PU</text>
<text x="259.7" y="83.2">NC</text>
<text x="264.7" y="82">4</text>
<text x="27.4" y="89.4" transform="rotate(-90 27.4 89.4)">1</text>
<text x="38.8" y="87.7" transform="rotate(-90 38.8 87.7)">+3V3</text>
<text x="41.3" y="85.6" transform="rotate(-90 41.3 85.6)">1</text>
<text x="46.8" y="88.6">8</text>
<text x="49.1" y="89.8">VDD</text>
<text x="59.9" y="89.8">GND</text>
<text x="66.1" y="88.6">7</text>
<text x="136.6" y="89.4" transform="rotate(-90 136.6 89.4)">1</text>
<text x="163.5" y="86.3" transform="rotate(-90 163.5 86.3)">1</text>
<text x="178.7" y="86.3" transform="rotate(-90 178.7 86.3)">1</text>
<text x="212.6" y="87.1">5</text>
<text x="212.6" y="89.6">6</text>
<text x="215.6" y="88.3">GPIO2/ADC1_CH2</text>
<text x="259.7" y="85.8">NC</text>
<text x="259.7" y="88.3">NC</text>
<text x="264.1" y="89.6">10</text>
<text x="264.7" y="84.5">7</text>
<text x="264.7" y="87.1">9</text>
<text x="24.8" y="91.5" transform="rotate(-90 24.8 91.5)">+3V3</text>
<text x="33.7" y="94" transform="rotate(-90 33.7 94)">+3V3</text>
<text x="36.3" y="92" transform="rotate(-90 36.3 92)">1</text>
<text x="45.5" y="93.6">10</text>
<text x="46.8" y="91.1">9</text>
<text x="49.1" y="92.4">INT2</text>
<text x="49.1" y="94.9">OCSB</text>
<text x="57.5" y="92.4">GNDIO</text>
<text x="57.8" y="94.9">VDDIO</text>
<text x="66.1" y="93.6">5</text>
<text x="66.1" y="91.1">6</text>
<text x="118.8" y="94.5" transform="rotate(-90 118.8 94.5)">1</text>
<text x="134" y="92.4" transform="rotate(-90 134 92.4)">+BATT</text>
<text x="212" y="92.1">12</text>
<text x="212" y="94.7">13</text>
<text x="215.6" y="90.9">GPIO3/ADC1_CH3</text>
<text x="215.6" y="93.4">GPIO0/ADC1_CH0/XTAL_32K_P</text>
<text x="215.6" y="95.9">GPIO1/ADC1_CH1/XTAL_32K_N</text>
<text x="259.7" y="90.9">NC</text>
<text x="259.7" y="93.4">NC</text>
<text x="259.7" y="95.9">NC</text>
<text x="264.1" y="92.1">15</text>
<text x="264.1" y="94.7">17</text>
<text x="45.5" y="96.2">11</text>
<text x="45.5" y="98.7">12</text>
<text x="45.5" y="101.3">13</text>
<text x="49.1" y="97.4">OSDO</text>
<text x="49.1" y="100">CSB</text>
<text x="58.8" y="100">ASCX</text>
<text x="60" y="97.4">INT1</text>
<text x="66.1" y="101.3">2</text>
<text x="66.1" y="98.7">3</text>
<text x="66.1" y="96.2">4</text>
<text x="116.3" y="97" transform="rotate(-90 116.3 97)">VBUS</text>
<text x="163.5" y="97.7" transform="rotate(-90 163.5 97.7)">2</text>
<text x="178.7" y="97.7" transform="rotate(-90 178.7 97.7)">2</text>
<text x="212" y="97.2">16</text>
<text x="212" y="99.8">18</text>
<text x="215.6" y="98.5">GPIO10</text>
<text x="215.6" y="101">GPIO4/ADC1_CH4</text>
<text x="259.7" y="98.5">NC</text>
<text x="259.7" y="101">NC</text>
<text x="264.1" y="97.2">24</text>
<text x="264.1" y="99.8">25</text>
<text x="45.5" y="103.8">14</text>
<text x="49.1" y="102.5">SCX</text>
<text x="49.1" y="105.1">SDX</text>
<text x="58.8" y="102.5">ASDX</text>
<text x="60" y="105.1">SDO</text>
<text x="66.1" y="103.8">1</text>
<text x="138.8" y="102.3">+5V</text>
<text x="140.2" y="104.8">1</text>
<text x="212" y="102.3">19</text>
<text x="212" y="104.8">20</text>
<text x="212" y="107.4">21</text>
<text x="215.6" y="103.6">GPIO5/ADC2_CH0</text>
<text x="215.6" y="106.1">GPIO6</text>
<text x="259.7" y="103.6">NC</text>
<text x="259.7" y="106.1">NC</text>
<text x="264.1" y="102.3">28</text>
<text x="264.1" y="104.8">29</text>
<text x="264.1" y="107.4">32</text>
<text x="95.9" y="113.1" transform="rotate(-90 95.9 113.1)">+3V3</text>
<text x="98.5" y="111" transform="rotate(-90 98.5 111)">1</text>
<text x="212" y="109.9">22</text>
<text x="212" y="112.5">23</text>
<text x="215.6" y="108.6">GPIO7</text>
<text x="215.6" y="111.2">GPIO8</text>
<text x="215.6" y="113.7">GPIO9</text>
<text x="259.7" y="108.6">NC</text>
<text x="259.7" y="111.2">NC</text>
<text x="259.7" y="113.7">NC</text>
<text x="264.1" y="109.9">33</text>
<text x="264.1" y="112.5">34</text>
<text x="212" y="115">26</text>
<text x="212" y="117.5">27</text>
<text x="215.6" y="116.3">GPIO18/USB_D-</text>
<text x="215.6" y="118.8">GPIO19/USB_D+</text>
<text x="259.7" y="116.3">NC</text>
<text x="264.1" y="115">35</text>
<text x="212" y="122.6">30</text>
<text x="212" y="125.2">31</text>
<text x="215.6" y="123.9">GPIO20/U0RXD</text>
<text x="258" y="121.3">GND</text>
<text x="258" y="123.9">GND</text>
<text x="264.1" y="125.2">11</text>
<text x="264.7" y="120.1">1</text>
<text x="264.7" y="122.6">2</text>
<text x="23.9" y="129.2">1</text>
<text x="23.9" y="131.7">2</text>
<text x="26.2" y="130.5">VOUTA</text>
<text x="39.9" y="130.5">VDD</text>
<text x="45.8" y="131.7">7</text>
<text x="45.8" y="129.2">8</text>
<text x="172.1" y="129.6" transform="rotate(-90 172.1 129.6)">+3V3</text>
<text x="174.7" y="127.5" transform="rotate(-90 174.7 127.5)">1</text>
<text x="212.6" y="130.2">3</text>
<text x="215.6" y="126.4">GPIO21/U0TXD</text>
<text x="215.6" y="131.5">3V3</text>
<text x="258" y="126.4">GND</text>
<text x="258" y="129">GND</text>
<text x="258" y="131.5">GND</text>
<text x="264.1" y="127.7">14</text>
<text x="264.1" y="130.2">36</text>
<text x="23.9" y="134.3">3</text>
<text x="23.9" y="136.8">4</text>
<text x="26.2" y="133">VINA</text>
<text x="26.2" y="135.5">VINA+</text>
<text x="36.8" y="133">VOUTB</text>
<text x="37.1" y="135.5">VINB</text>
<text x="45.8" y="136.8">5</text>
<text x="45.8" y="134.3">6</text>
<text x="26.2" y="138.1">VSS</text>
<text x="38" y="138.1">VINB+</text>
<text x="172.1" y="139" transform="rotate(-90 172.1 139)">1</text>
<text x="173.4" y="143.4" transform="rotate(-90 173.4 143.4)">A1A2</text>
<text x="134.5" y="148">LF Crystal 32.768Hz</text>
<text x="172.1" y="144" transform="rotate(-90 172.1 144)">2</text>
<text x="29" y="164.8">3</text>
<text x="29" y="167.3">1</text>
<text x="31.3" y="166">B0</text>
<text x="37.3" y="166">VCC</text>
<text x="43.2" y="164.8">5</text>
<text x="31.3" y="168.6">B1</text>
<text x="115" y="173.3" transform="rotate(-90 115 173.3)">1</text>
<text x="115" y="168.2" transform="rotate(-90 115 168.2)">2</text>
<text x="116.3" y="171.4" transform="rotate(-90 116.3 171.4)">AK</text>
<text x="29" y="174.9">4</text>
<text x="29" y="177.5">6</text>
<text x="31.3" y="176.2">A</text>
<text x="31.3" y="178.7">S</text>
<text x="37.1" y="178.7">GND</text>
<text x="43.2" y="177.5">2</text>
</g>
<g font-size="2.3" fill="#999">
<text x="267.9" y="31.2">1</text>
<text x="267.9" y="33.7">2</text>
<text x="31.7" y="120.1">1</text>
<text x="31.7" y="122.6">2</text>
<text x="140.5" y="153.1">R12100k</text>
<text x="143.3" y="154.4">1</text>
<text x="147.4" y="154.4">2</text>
<text x="140.5" y="161.3">32.768kHz</text>
<text x="144.6" y="159">Y1</text>
<text x="142.1" y="164.5">1</text>
<text x="144.4" y="165.8">1</text>
<text x="146.2" y="165.8">2</text>
<text x="148.5" y="164.5">2</text>
<text x="137.9" y="173.5" transform="rotate(-90 137.9 173.5)">2</text>
<text x="137.9" y="170.5" transform="rotate(-90 137.9 170.5)">1</text>
<text x="140.7" y="171">C12</text>
<text x="153.1" y="173.5" transform="rotate(-90 153.1 173.5)">2</text>
<text x="153.1" y="170.5" transform="rotate(-90 153.1 170.5)">1</text>
<text x="155.9" y="171">C13</text>
<text x="139.6" y="174.7">DNP</text>
<text x="154.8" y="174.7">DNP</text>
</g>
<text font-size="2.3" fill="#a00000" x="230.7" y="76.9">ESP32-C3-MINI-1</text>
<g font-size="1.5" fill="#000080">
<text x="139.6" y="27.5">R2</text>
<text x="196.8" y="33.9">R33</text>
<text x="228.5" y="33.9">R14</text>
<text x="138.3" y="37.7">R3</text>
<text x="31.7" y="64.4">R25</text>
<text x="40.5" y="89.8">R20</text>
<text x="119.3" y="110.1">R15</text>
<text x="17.7" y="169.8">R30</text>
</g>
<g font-size="1.5" fill="#999">
<text x="266.6" y="27.5">H2</text>
<text x="30.4" y="116.4">H1</text>
</g>
<g font-size="1.2" fill="#a00000">
<text x="26" y="2.4">1</text>
<text x="76" y="2.4">2</text>
<text x="126" y="2.4">3</text>
<text x="176" y="2.4">4</text>
<text x="226" y="2.4">5</text>
<text x="276" y="2.4">6</text>
<text x="1.6" y="26.4">A</text>
<text x="276.6" y="26.4">A</text>
<text x="1.6" y="76.4">B</text>
<text x="276.6" y="76.4">B</text>
<text x="1.6" y="126.4">C</text>
<text x="276.6" y="126.4">C</text>
<text x="1.6" y="176.4">D</text>
<text x="276.6" y="176.4">D</text>
<text x="26" y="190.4">1</text>
<text x="76" y="190.4">2</text>
<text x="126" y="190.4">3</text>
<text x="176" y="190.4">4</text>
<text x="226" y="190.4">5</text>
<text x="276" y="190.4">6</text>
</g>
<text font-size="1.1" fill="#00f" x="129.4" y="18.7">BUCK_COIL</text>
<text font-size="1.1" x="112.7" y="173.8" transform="rotate(-90 112.7 173.8)">Red LED 0603</text>
</svg>
